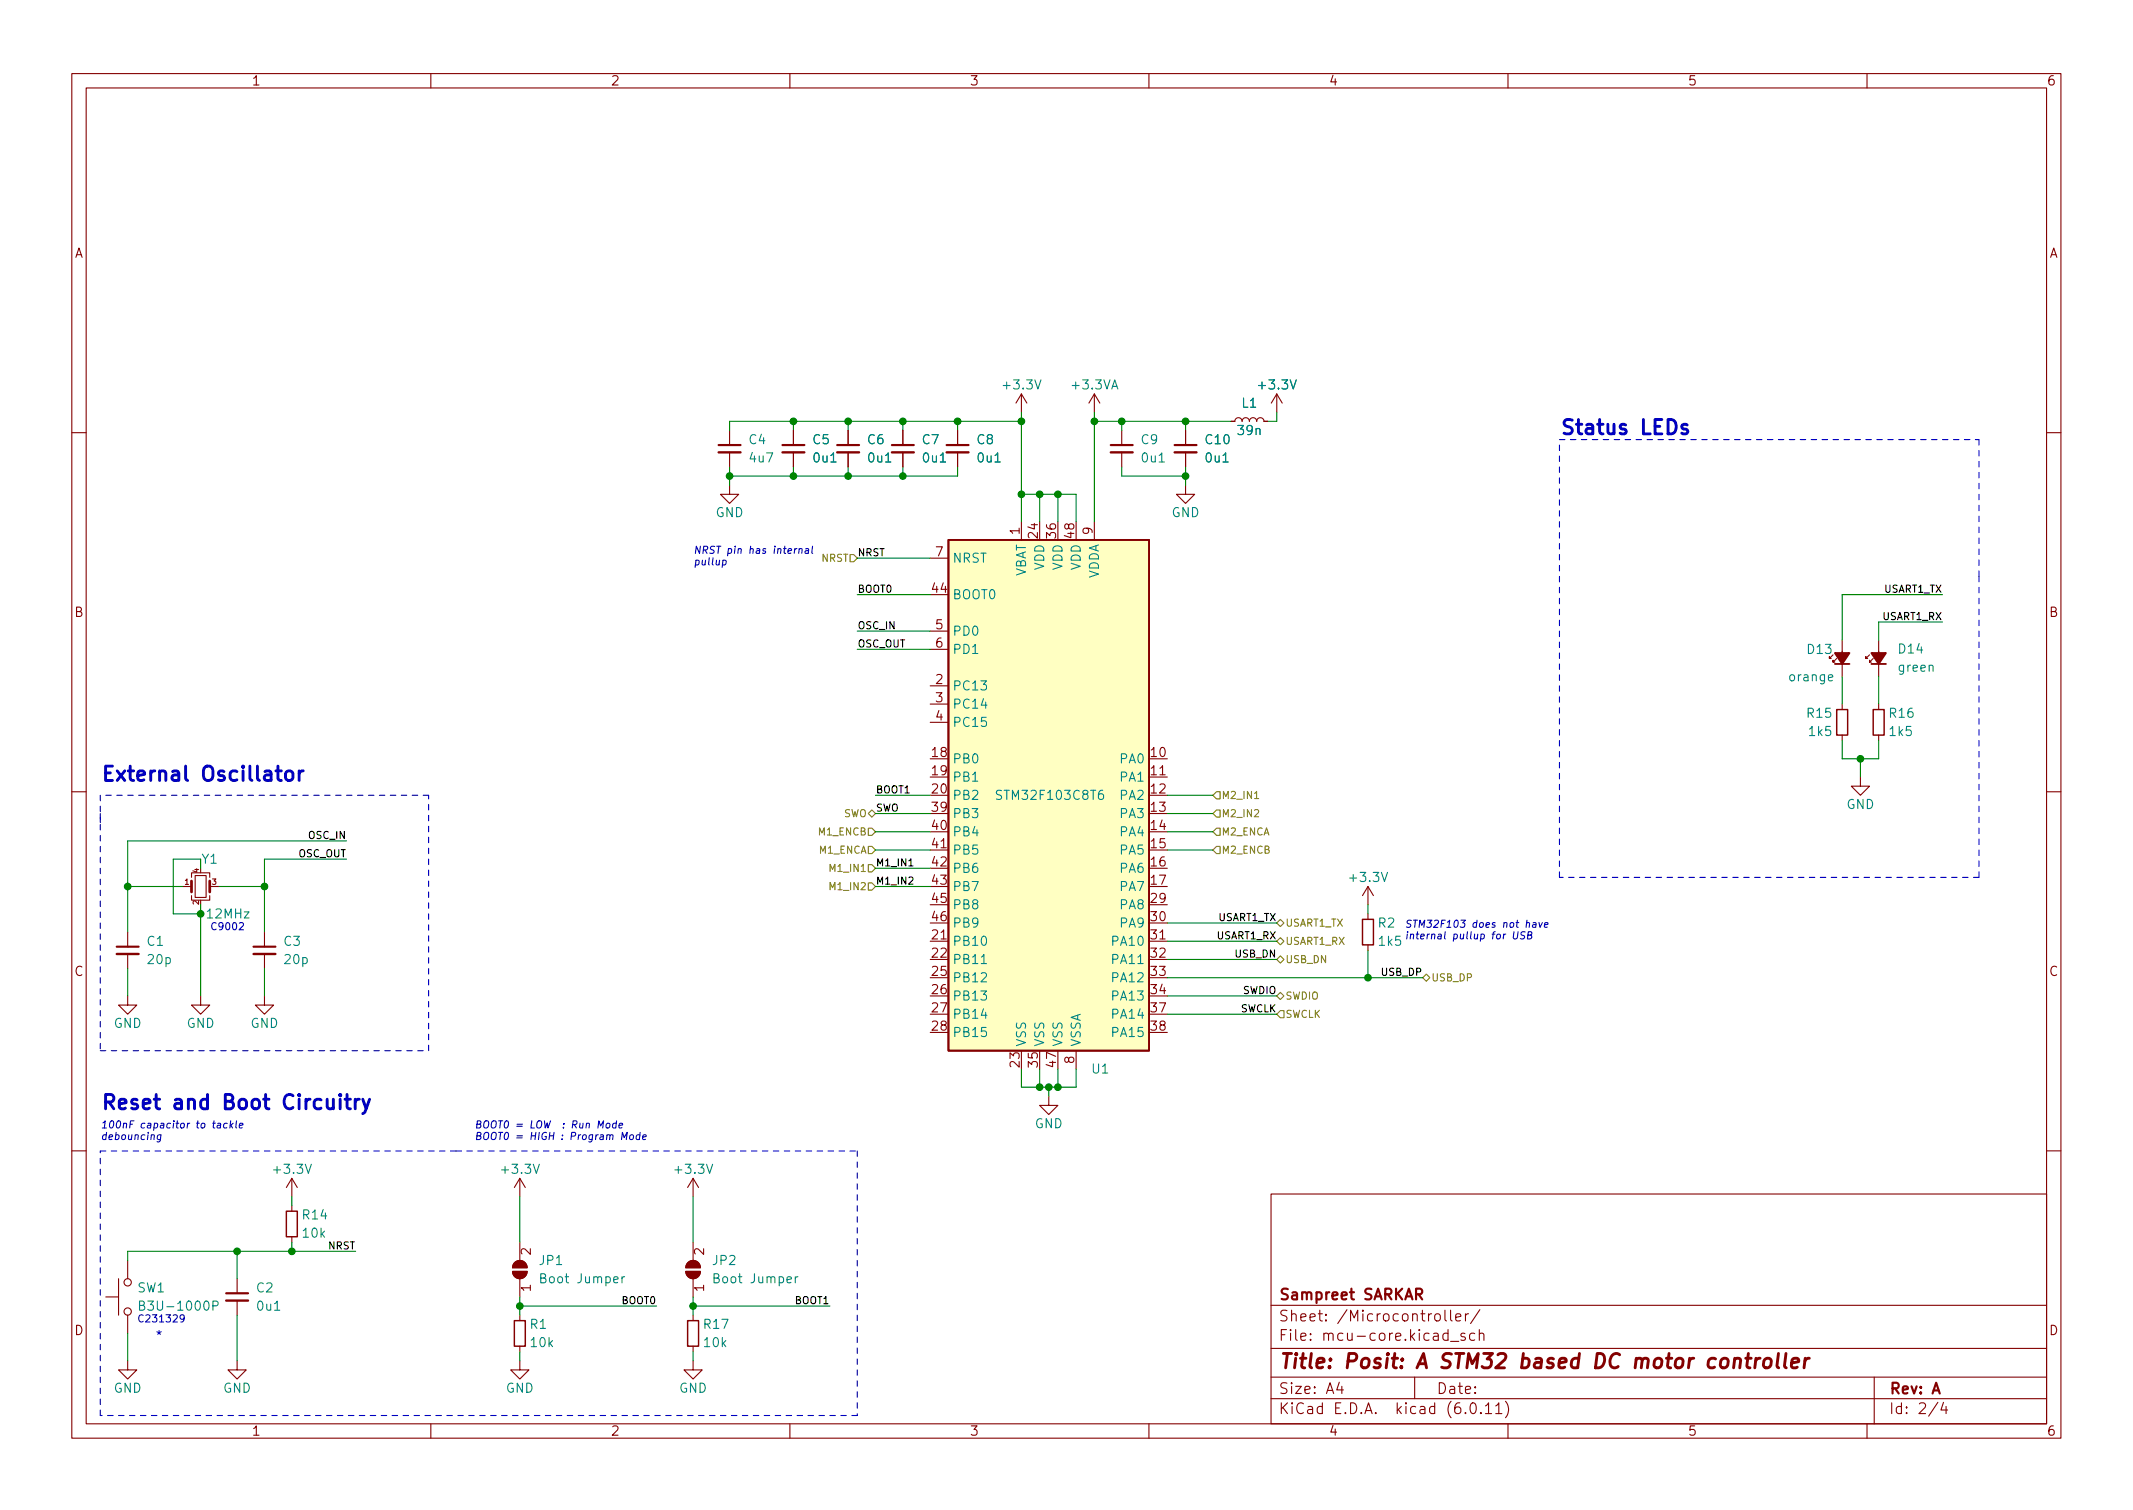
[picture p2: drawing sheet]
<svg xmlns="http://www.w3.org/2000/svg" width="297mm" height="210mm" viewBox="0 0 297 210" stroke-linecap="round" stroke-linejoin="round" font-family="sans-serif">
<g fill="none" stroke="#840000" stroke-width=".15">
<path d="M10 10.2h277v190.1h-277zM12 12.2h273v186.1h-273zM60 10.2v2M110 10.2v2M160 10.2v2M210 10.2v2M260 10.2v2M101.6 59.9v2.1M110.5 59.9v2.1M118.1 59.9v2.1M125.7 59.9v2.1M133.3 59.9v2.1"/>
<path d="M142.2 54.9l-.7 1.2M142.2 54.9v2.5M142.2 54.9l.8 1.2M152.4 54.9l-.8 1.2M152.4 54.9v2.5M152.4 54.9l.8 1.2M156.2 59.9v2.1M165.1 59.9v2.1M171.4 58.7h.6a.51 .51 0 0 1 .5-.5 .51 .51 0 0 1 .5 .5 .51 .51 0 0 1 .5-.5 .51 .51 0 0 1 .5 .5 .51 .51 0 0 1 .5-.5 .51 .51 0 0 1 .5 .5 .51 .51 0 0 1 .5-.5 .51 .51 0 0 1 .5 .5h.5M177.8 54.9l-.8 1.2M177.8 54.9v2.5M177.8 54.9l.8 1.2"/>
<path d="M10 60.2h2M101.6 67.6v1.2h1.3l-1.3 1.3-1.3-1.3h1.3M101.6 63v2M110.5 63v2M118.1 63v2M125.7 63v2M129.5 77.7h2.6M133.3 63v2M142.2 72.6v2.6M144.8 72.6v2.6M147.3 72.6v2.6M149.9 72.6v2.6"/>
<path d="M152.4 72.6v2.6M156.2 63v2M165.1 67.6v1.2h1.3l-1.3 1.3-1.3-1.3h1.3M165.1 63v2M285 60.2h2M129.5 95.5h2.6M129.5 98h2.6M129.5 82.8h2.6M129.5 87.9h2.6M129.5 90.4h2.6M255.3 91.2l-.5 .5v-.3v.3h.2M255.8 91.7l-.5 .5v-.3v.3h.2"/>
<path d="M256.5 89.1v5.1M256.5 98v.8M260.3 91.2l-.5 .5v-.3v.3h.3M260.9 91.7l-.6 .5v-.3v.3h.3M261.6 89.1v5.1M261.6 98v.8M10 110.2h2M129.5 105.7h2.6M129.5 108.2h2.6M129.5 110.7h2.6M129.5 113.3h2.6M129.5 115.8h2.6"/>
<path d="M129.5 118.4h2.6M129.5 100.6h2.6M131.1 118h.7M160 105.7h2.6M160 108.2h2.6M160 110.7h2.6M160 113.3h2.6M160 115.8h2.6M160 118.4h2.6M161.5 107.9h.8M256.5 102.4v.7M259.1 108.2v1.3h1.2l-1.2 1.2-1.3-1.2h1.3"/>
<path d="M261.6 102.4v.7M285 110.2h2M17.8 138.7v1.2h1.2l-1.2 1.3-1.3-1.3h1.3M17.8 129.8v2M17.8 132.8v2.1M25.4 123.4h1.3M26.7 124.7v.6h2.5v-.6M26.7 122.2v-.7h2.5v.7M27.2 121.9h1.5v3.1h-1.5zM27.9 138.7v1.2h1.3l-1.3 1.3-1.2-1.3h1.2M29.2 123.4h1.3M36.8 138.7v1.2h1.3l-1.3 1.3-1.2-1.3h1.2"/>
<path d="M36.8 129.8v2M36.8 132.8v2.1M129.5 123.4h2.6M129.5 120.9h2.6M129.5 131.1h2.6M129.5 133.6h2.6M129.5 136.1h2.6M129.5 138.7h2.6M129.5 126h2.6M129.5 128.5h2.6M131.1 130.7h.7M160 123.4h2.6"/>
<path d="M160 120.9h2.6M160 131.1h2.6M160 133.6h2.6M160 136.1h2.6M160 138.7h2.6M160 126h2.6M160 128.5h2.6M161.5 130.7h.8M190.5 123.4l-.8 1.3M190.5 123.4v2.6M190.5 127.2v.8M190.5 131.6v.7"/>
<path d="M190.5 123.4l.8 1.3M129.5 141.2h2.6M129.5 143.8h2.6M142.2 146.3v2.5M144.8 146.3v2.5M146 152.6v1.3h1.3l-1.3 1.3-1.2-1.3h1.2M147.3 146.3v2.5M149.9 146.3v2.5M160 141.2h2.6M160 143.8h2.6M10 160.2h2M16.5 178v5.1"/>
<path d="M17.8 175.5v2.5M33 178v2.1M40.6 164.1l-.7 1.2M40.6 164.1v2.5M40.6 167.9v.8M40.6 172.2v.8M40.6 164.1l.8 1.2M71.4 177h2a1.02 1.02 0 0 1-1 1 1.02 1.02 0 0 1-1-1zM71.7 175.8a1.02 1.02 0 0 1 1.1-.2 1.02 1.02 0 0 1 .6 .9h-2l.1-.4zM72.4 164.1l-.8 1.2M72.4 164.1v2.5M72.4 173v2.5"/>
<path d="M72.4 178v2.6M72.4 164.1l.8 1.2M73.9 179.3h-1.3l.3 .4M73.9 173.9v.8l-.8-.8h-.2h-.2l-.1 .2v.3l.1 .2M95.5 177h2a1.02 1.02 0 0 1-1 1 1.02 1.02 0 0 1-1-1zM95.8 175.8a1.02 1.02 0 0 1 1.1-.2 1.02 1.02 0 0 1 .6 .9h-2l.1-.4zM96.5 164.1v2.5M96.5 173v2.5M96.5 178v2.6M96.5 164.1l-.7 1.2M96.5 164.1l.8 1.2M98 179.3h-1.3l.4 .4"/>
<path d="M98 173.9v.8l-.7-.8h-.2h-.3l-.1 .2v.3l.1 .2M177 166.3h108v32h-108zM285 160.2h2M14.7 180.6h1.8M17.8 189.5v1.2h1.2l-1.2 1.3-1.3-1.3h1.3M17.8 183.1v2.6M33 189.5v1.2h1.3l-1.3 1.3-1.3-1.3h1.3M33 181.1v2M60 198.3v2M72.4 189.5v1.2h1.3l-1.3 1.3-1.3-1.3h1.3M72.4 183.1v.8M72.4 187.4v.8"/>
<path d="M96.5 189.5v1.2h1.3l-1.3 1.3-1.3-1.3h1.3M96.5 183.1v.8M96.5 187.4v.8M110 198.3v2M160 198.3v2M177 194.8h108M177 191.8h108M177 187.8h108M177 181.8h108M182.5 186.5l.1 .1h-.1h-.1l.1-.1v.1M182.5 185.7l.1 .1h-.1h-.1l.1-.1v.1M184.6 183.8l.1 .1h-.1v-.1v.1"/>
<path d="M184.6 183l.1 .1h-.1v-.1v.1M197 191.8v3M202 182.4v1.3l.2 .2M202.7 183.4l.7-.1v-.3l-.5-.1-.2 .2 .1 .8h.1h.5M204 185.7l-.4-.1-.2 .2 .1 .3 .5 .1 .1 .1-.1 .3h-.1h-.5M204.1 182.9v1M204.5 182.9l-.3 .1-.1 .2M205.4 185.7l-.5-.1-.3 .3v.4l.2 .3h.1h.5M206 185.8a.37 .37 0 0 1 .6 0v.8M206 185.1v1.5M206.1 182.4l-1.3 1.9M209.6 195.1a1.72 1.72 0 0 1 0 2.3"/>
<path d="M210 198.3v2M260 198.3v2M261 191.8v6.5M270.6 195.3l-.3 1h.9M271 195.8v1"/>
<circle cx="17.8" cy="178.6" r=".51"/>
<circle cx="17.8" cy="182.6" r=".51"/>
</g>
<path d="M212 189.2l.3-.1 .5 .1 .2 .3-.1 .6a.66 .66 0 0 1-1 .3M212.1 188.5l-.2 2M222.4 188.5h.5a.97 .97 0 0 1 .4 1.5 .9 .9 0 0 1-1.1 .5zM238.9 189.2a.66 .66 0 0 0-1 .3l-.1 .6 .2 .3 .2 .1 .6-.1" fill="none" stroke="#840000" stroke-width=".4"/>
<path d="M100.1 62h3M109 62h3M116.6 62h3M124.2 62h3.1M131.8 62h3.1M154.7 62h3M163.6 62h3M16.3 131.8h3M35.3 131.8h3.1M188 179.9h.6M188.2 179.4v1.3l.1 .2h.3M31.5 180.1h3" fill="none" stroke="#840000" stroke-width=".3"/>
<g fill="#840000" stroke="#840000" stroke-width=".15">
<path d="M95.5 177h2a1.02 1.02 0 0 1-1 1 1.02 1.02 0 0 1-1-1z"/>
<path d="M95.8 175.8a1.02 1.02 0 0 1 1.1-.2 1.02 1.02 0 0 1 .6 .9h-2l.1-.4z"/>
<path d="M71.4 177h2a1.02 1.02 0 0 1-1 1 1.02 1.02 0 0 1-1-1z"/>
<path d="M71.7 175.8a1.02 1.02 0 0 1 1.1-.2 1.02 1.02 0 0 1 .6 .9h-2l.1-.4z"/>
</g>
<g fill="none" stroke="#008484" stroke-width=".15">
<path d="M144.1 52.9l.4 1.3 .5-1.3M154.8 54.2l.4-1.3 .5 1.3M154.9 53.8h.6M179.7 52.9l.4 1.3 .4-1.3M115.7 64.3h.7M123.3 64.3h.8M130.9 64.3h.8M138.6 64.3h.7M161.4 64.3h.8M170.3 64.3h.7M254.6 94.4l.6-.1v-.3h-.4l-.2 .1 .1 .6h.5M268.7 92.7l.1-.1 .3 .1 .1 .8"/>
<path d="M153.6 110a.5 .5 0 0 0-.6 .6v.5l.1 .2h.3l.2-.1 .1-.4-.1-.2-.4-.1-.2 .3M136.7 134.2h.7M158.5 134.2h.7M192.4 121.5l.4 1.2 .4-1.2M42.5 162.1l.4 1.3 .5-1.3M74.3 162.1l.4 1.3 .4-1.3M78.7 177.8h.5M78.9 177.4v1v.2h.3M87 177.8h-.3l-.1 .2M98.4 162.1l.4 1.3 .4-1.3M102.8 177.8h.5M103 177.4v1l.1 .2h.2"/>
<path d="M111.1 177.8h-.2l-.1 .2M28.5 181.3l.3-.1a.79 .79 0 0 1 0 1.2h-.2l-.2-.2v-.6zM29.7 181.8h.6l.1-.2-.1-.3-.2-.1h-.4v1.2M38.2 182.4h.8"/>
</g>
<path d="M255.8 98.8h1.5v3.6h-1.5zM260.9 98.8h1.5v3.6h-1.5zM189.7 128h1.6v3.6h-1.6zM39.9 168.7h1.5v3.5h-1.5zM71.6 183.9h1.6v3.5h-1.6zM95.8 183.9h1.5v3.5h-1.5z" fill="none" stroke="#840000" stroke-width=".2"/>
<path d="M26.7 122.7v1.5M29.2 122.7v1.5" fill="none" stroke="#840000" stroke-width=".38"/>
<path d="M100.1 63h3M109 63h3M116.6 63h3M124.2 63h3.1M131.8 63h3.1M154.7 63h3M163.6 63h3M16.3 132.8h3M35.3 132.8h3.1M31.5 181.1h3" fill="none" stroke="#840000" stroke-width=".33"/>
<path d="M132.1 75.2h27.9v71.1h-27.9zM255.5 92.5h2.1M260.6 92.5h2" fill="none" stroke="#840000" stroke-width=".25"/>
<g fill="#840000" stroke="#840000" stroke-width=".25">
<path d="M260.6 90.9h2l-1 1.6z"/>
<path d="M255.5 90.9h2.1l-1.1 1.6z"/>
</g>
<path d="M132.1 75.2h27.9v71.1h-27.9z" fill="#ffffc2" stroke="#ffffc2" stroke-width=".14"/>
<g fill="none" stroke="#848400" stroke-width=".15">
<path d="M118.4 77.2h.5l.5 .5-.5 .5h-.5zM120.9 115.3h.5l.5 .5-.5 .5h-.5zM120.9 117.9h.5l.5 .5-.5 .5h-.5zM121.4 112.8l.5 .5-.5 .5-.5-.5zM168.9 113.3l.5-.5h.5v1h-.5zM169.4 117.9h.5v1h-.5l-.5-.5zM169.4 115.3h.5v1h-.5l-.5-.5zM169.4 110.2h.5v1h-.5l-.5-.5zM174.7 111.2h.6M119.9 121.4h.6M120.9 122.9h.5l.5 .5-.5 .5h-.5zM120.9 120.4h.5l.5 .5-.5 .5h-.5z"/>
<path d="M178.3 138.2l.5 .5-.5 .5-.5-.5zM178.3 130.6l.5 .5-.5 .5-.5-.5zM178.3 133.1l.5 .5-.5 .5-.5-.5zM178.3 128l.5 .5-.5 .5-.5-.5zM198.6 135.6l.5 .5-.5 .5-.5-.5zM178.3 140.7h.5v1h-.5l-.5-.5z"/>
</g>
<path d="M126.6 120.6h.5" fill="none" stroke="#000" stroke-width=".15"/>
<g fill="none" stroke="#0000c2" stroke-width=".15">
<path d="M100.7 78h.4v.5l-.2 .2-.3-.1M113.2 76.1l-.2 .8 .2 .2M33.3 128.6l.4-.1 .2 .3-.6 .7h.6M201.3 129.7l-.1 .9 .1 .1M203.5 128.1h.6l-.4 .4 .3 .1-.1 .4-.1 .1-.5-.1M206.3 130.1h.3l.1 .2-.1 .4h-.4M207.8 130.1h.4M208.2 129.7l-.2 .2-.1 .8M210.8 129.7l-.1 .8 .2 .2h.2l.2-.2 .1-.8M212.6 128.6l.1-.1h.3l-.1 .6M212.6 128.1l-.1 1M18.7 156.1h-.5l-.1 1"/>
<path d="M22.4 158.1h-.4l-.1 .4 .2 .2 .2-.1M22.4 158l-.1 .8-.2 .2h-.2M26.1 156.4v.7M26.4 156.4l-.3 .2M74.1 156.1l-.2 1h.5M74.1 157.7l-.2 1M78.5 157v.1M78.5 156.4v.1M79.6 158.2h.4l.2-.2-.1-.2-.1-.1h-.4l-.1 1M80.8 156.4l-.1 .6 .3 .1 .1-.1M84.5 156.5l.1-.1 .3 .1v.4l-.1 .1-.2 .1-.2-.1zM86.6 158.7l.1-1 .2 .7 .4-.7-.1 1"/>
<path d="M25.6 183.5l-.1 .2-.3-.1-.1-.1 .1-.4h.3l.1 .1a.66 .66 0 0 1-.2 .9h-.2"/>
</g>
<path d="M25.8 106.7v1.7l.3 .3M42.2 107.3a.51 .51 0 0 0-.5 .4M31.4 153.3h.6a.49 .49 0 0 0 .4-.4 .49 .49 0 0 0-.4-.5h-.6v2h.7a.53 .53 0 0 0 .4-.6 .53 .53 0 0 0-.5-.5M40.8 152.6a.75 .75 0 0 0-.9-.1 .75 .75 0 0 0-.3 .8 .85 .85 0 0 0 .2 .8 .85 .85 0 0 0 .9 .2l.1-.1" fill="none" stroke="#0000c2" stroke-width=".4"/>
<g fill="none" stroke="#0000c2" stroke-width=".15" stroke-dasharray=".8 .8">
<path d="M217.2 61.2h58.4M275.6 61.2v19.1M275.6 80.3v41.9M14 110.7v3.8M14 113.3v33M59.7 110.7h-45.7M217.2 122.2v-61M275.6 122.2h-58.4M14 146.3h45.7M59.7 146.3v-35.6M14 160.3h49.5M63.5 160.3h55.9"/>
<path d="M119.4 160.3v36.8M14 197.1v-36.8M119.4 197.1h-105.4"/>
</g>
<g fill="none" stroke="#008400" stroke-width=".15">
<path d="M110.5 58.7v1.2M118.1 58.7v1.2M125.7 58.7v1.2M133.3 58.7v1.2M142.2 58.7h-40.6v1.2M142.2 57.4v15.2M152.4 58.7h19M152.4 57.4v15.2M156.2 58.7v1.2M165.1 58.7v1.2M177.8 57.4v1.3h-1.3M101.6 65v2.6"/>
<path d="M110.5 65v1.3M118.1 65v1.3M119.4 77.7h10.1M125.7 65v1.3M133.3 65v1.3h-31.7M142.2 68.8h7.7v3.8M144.8 68.8v3.8M147.3 68.8v3.8M156.2 65v1.3h8.9M165.1 65v2.6M119.4 87.9h10.1M119.4 82.8h10.1"/>
<path d="M119.4 90.4h10.1M256.5 94.2v3.8M261.6 94.2v3.8M270.5 82.8h-14v6.3M270.5 86.6h-8.9v2.5M27.9 119.6h-3.8v7.6h3.8M48.3 119.6h-11.5v10.2M48.3 117.1h-30.5v12.7M121.9 115.8h7.6M121.9 118.4h7.6M121.9 113.3h7.6M121.9 110.7h7.6"/>
<path d="M162.6 115.8h6.3M162.6 118.4h6.3M162.6 113.3h6.3M162.6 110.7h6.3M256.5 103.1v2.6h5.1v-2.6M259.1 105.7v2.5M17.8 123.4h7.6M17.8 134.9v3.8M27.9 126v12.7M30.5 123.4h6.3M36.8 134.9v3.8M121.9 123.4h7.6"/>
<path d="M121.9 120.9h7.6M162.6 138.7h15.2M162.6 128.5h15.2M162.6 133.6h15.2M162.6 131.1h15.2M162.6 136.1h35.5M190.5 126v1.2M190.5 132.3v3.8M142.2 148.8v2.6h7.7v-2.6M144.8 148.8v2.6M146 151.4v1.2M147.3 148.8v2.6"/>
<path d="M162.6 141.2h15.2M33 174.2v3.8M40.6 166.6v1.3M40.6 173v1.2M49.5 174.2h-31.7v1.3M72.4 166.6v6.4M96.5 166.6v6.4M17.8 185.7v3.8M33 183.1v6.4M72.4 181.9h19M72.4 180.6v2.5M72.4 188.2v1.3"/>
<path d="M96.5 180.6v2.5M96.5 188.2v1.3M96.5 181.9h19.1"/>
</g>
<g fill="#008400" stroke="#008400" stroke-width=".15">
<circle cx="118.1" cy="58.7" r=".46"/>
<circle cx="142.2" cy="68.8" r=".46"/>
<circle cx="142.2" cy="58.7" r=".46"/>
<circle cx="144.8" cy="68.8" r=".46"/>
<circle cx="147.3" cy="68.8" r=".46"/>
<circle cx="152.4" cy="58.7" r=".46"/>
<circle cx="125.7" cy="66.3" r=".46"/>
<circle cx="118.1" cy="66.3" r=".46"/>
<circle cx="125.7" cy="58.7" r=".46"/>
<circle cx="133.3" cy="58.7" r=".46"/>
<circle cx="72.4" cy="181.9" r=".46"/>
<circle cx="96.5" cy="181.9" r=".46"/>
<circle cx="33" cy="174.2" r=".46"/>
<circle cx="40.6" cy="174.2" r=".46"/>
<circle cx="156.2" cy="58.7" r=".46"/>
<circle cx="165.1" cy="66.3" r=".46"/>
<circle cx="165.1" cy="58.7" r=".46"/>
<circle cx="190.5" cy="136.1" r=".46"/>
<circle cx="110.5" cy="58.7" r=".46"/>
<circle cx="110.5" cy="66.3" r=".46"/>
<circle cx="144.8" cy="151.4" r=".46"/>
<circle cx="146" cy="151.4" r=".46"/>
<circle cx="147.3" cy="151.4" r=".46"/>
<circle cx="101.6" cy="66.3" r=".46"/>
<circle cx="27.9" cy="127.2" r=".46"/>
<circle cx="36.8" cy="123.4" r=".46"/>
<circle cx="17.8" cy="123.4" r=".46"/>
<circle cx="259.1" cy="105.7" r=".46"/>
</g>
<g font-size="2.8" fill="#0000c2">
<text x="217.2" y="60.5">Status</text>
<text x="228.9" y="60.5">LEDs</text>
<text x="14" y="108.8">External</text>
<text x="28.1" y="108.8">Oscillator</text>
<text x="14" y="154.5">Reset</text>
<text x="24.5" y="154.5">and</text>
<text x="32.2" y="154.5">Boot</text>
<text x="41.3" y="154.5">Circuitry</text>
</g>
<g font-size="2.8" fill="#840000">
<text x="178" y="191.2">Title:</text>
<text x="187.3" y="191.2">Posit:</text>
<text x="197.7" y="191.2">A STM32</text>
<text x="212.7" y="191.2">based</text>
<text x="223.4" y="191.2">DC motor</text>
<text x="239.9" y="191.2">controller</text>
</g>
<g font-size="2.1" fill="#840000">
<text x="178" y="184.5">Sheet:</text>
<text x="178" y="181.5">Sampreet</text>
<text x="186.2" y="184.5">/Microcontroller/</text>
<text x="189.9" y="181.5">SARKAR</text>
<text x="178" y="187.2">File:</text>
<text x="184.4" y="187.2">mcu-core.kicad_sch</text>
<text x="178" y="197.4">KiCad</text>
<text x="178" y="194.6">Size:</text>
<text x="184.7" y="194.6">A4</text>
<text x="185.7" y="197.4">E.D.A.</text>
<text x="194.6" y="197.4">kicad</text>
<text x="200" y="194.6">Date:</text>
<text x="201.8" y="197.4">(6.0.11)</text>
<text x="263" y="194.6">Rev:</text>
<text x="263" y="197.4">Id:</text>
<text x="267.1" y="197.4">2/4</text>
<text x="269.1" y="194.6">A</text>
</g>
<g font-size="1.8" fill="#840000">
<text x="35" y="12.3">1</text>
<text x="85" y="12.3">2</text>
<text x="135" y="12.3">3</text>
<text x="185" y="12.3">4</text>
<text x="235" y="12.3">5</text>
<text x="285" y="12.3">6</text>
<text x="10.4" y="36.3">A</text>
<text x="285.4" y="36.3">A</text>
<text x="130.1" y="77.5">7</text>
<text x="142" y="74.6" transform="rotate(-90 142 74.6)">1</text>
<text x="144.5" y="75.2" transform="rotate(-90 144.5 75.2)">24</text>
<text x="147.1" y="75.2" transform="rotate(-90 147.1 75.2)">36</text>
<text x="149.6" y="75.2" transform="rotate(-90 149.6 75.2)">48</text>
<text x="152.1" y="74.6" transform="rotate(-90 152.1 74.6)">9</text>
<text x="129.5" y="82.5">44</text>
<text x="10.3" y="86.3">B</text>
<text x="130.1" y="87.6">5</text>
<text x="285.3" y="86.3">B</text>
<text x="130.1" y="95.2">2</text>
<text x="130.1" y="90.2">6</text>
<text x="130.1" y="97.8">3</text>
<text x="130.1" y="100.3">4</text>
<text x="129.5" y="105.4">18</text>
<text x="129.5" y="107.9">19</text>
<text x="160" y="105.4">10</text>
<text x="160" y="107.9">11</text>
<text x="129.5" y="110.5">20</text>
<text x="129.5" y="113">39</text>
<text x="160" y="110.5">12</text>
<text x="160" y="113">13</text>
<text x="129.5" y="115.6">40</text>
<text x="129.5" y="118.1">41</text>
<text x="160" y="115.6">14</text>
<text x="160" y="118.1">15</text>
<text x="129.5" y="120.6">42</text>
<text x="129.5" y="123.2">43</text>
<text x="129.5" y="125.7">45</text>
<text x="160" y="120.6">16</text>
<text x="160" y="123.2">17</text>
<text x="160" y="125.7">29</text>
<text x="129.5" y="130.8">21</text>
<text x="129.5" y="128.3">46</text>
<text x="160" y="128.3">30</text>
<text x="160" y="130.8">31</text>
<text x="10.3" y="136.3">C</text>
<text x="129.5" y="133.3">22</text>
<text x="129.5" y="135.9">25</text>
<text x="160" y="133.3">32</text>
<text x="160" y="135.9">33</text>
<text x="285.3" y="136.3">C</text>
<text x="129.5" y="138.4">26</text>
<text x="129.5" y="141">27</text>
<text x="129.5" y="143.5">28</text>
<text x="160" y="138.4">34</text>
<text x="160" y="141">37</text>
<text x="160" y="143.5">38</text>
<text x="142" y="148.9" transform="rotate(-90 142 148.9)">23</text>
<text x="144.5" y="148.9" transform="rotate(-90 144.5 148.9)">35</text>
<text x="147.1" y="148.9" transform="rotate(-90 147.1 148.9)">47</text>
<text x="149.6" y="148.2" transform="rotate(-90 149.6 148.2)">8</text>
<text x="74.7" y="180" transform="rotate(-90 74.7 180)">1</text>
<text x="98.8" y="180" transform="rotate(-90 98.8 180)">1</text>
<text x="10.3" y="186.3">D</text>
<text x="285.3" y="186.3">D</text>
<text x="35" y="200.3">1</text>
<text x="85" y="200.3">2</text>
<text x="135" y="200.3">3</text>
<text x="185" y="200.3">4</text>
<text x="235" y="200.3">5</text>
<text x="285" y="200.3">6</text>
</g>
<g font-size="1.8" fill="#008484">
<text x="139.3" y="54.6">+3.3V</text>
<text x="148.9" y="54.6">+3.3VA</text>
<text x="172.8" y="57.2">L1</text>
<text x="174.9" y="54.6">+3.3V</text>
<text x="104.1" y="62.2">C4</text>
<text x="104.1" y="64.8">4u7</text>
<text x="113" y="62.2">C5</text>
<text x="113" y="64.8">0u1</text>
<text x="120.7" y="62.2">C6</text>
<text x="120.7" y="64.8">0u1</text>
<text x="128.3" y="62.2">C7</text>
<text x="128.3" y="64.8">0u1</text>
<text x="135.9" y="62.2">C8</text>
<text x="135.9" y="64.8">0u1</text>
<text x="158.8" y="62.2">C9</text>
<text x="158.8" y="64.8">0u1</text>
<text x="167.6" y="62.2">C10</text>
<text x="167.6" y="64.8">0u1</text>
<text x="172.1" y="61">39n</text>
<text x="99.6" y="72.4">GND</text>
<text x="163.1" y="72.4">GND</text>
<text x="132.6" y="83.8">BOOT0</text>
<text x="132.6" y="78.7">NRST</text>
<text x="143.3" y="80.3" transform="rotate(-90 143.3 80.3)">VBAT</text>
<text x="145.8" y="79.5" transform="rotate(-90 145.8 79.5)">VDD</text>
<text x="148.3" y="79.5" transform="rotate(-90 148.3 79.5)">VDD</text>
<text x="150.9" y="79.5" transform="rotate(-90 150.9 79.5)">VDD</text>
<text x="153.4" y="80.6" transform="rotate(-90 153.4 80.6)">VDDA</text>
<text x="132.6" y="88.9">PD0</text>
<text x="132.6" y="91.4">PD1</text>
<text x="248.9" y="95.3">orange</text>
<text x="251.5" y="91.4">D13</text>
<text x="264.2" y="91.4">D14</text>
<text x="264.2" y="93.9">green</text>
<text x="132.6" y="96.5">PC13</text>
<text x="132.6" y="99.1">PC14</text>
<text x="132.6" y="101.6">PC15</text>
<text x="251.4" y="100.3">R15</text>
<text x="262.9" y="100.3">R16</text>
<text x="132.6" y="106.7">PB0</text>
<text x="155.8" y="106.7">PA0</text>
<text x="251.7" y="102.9">1k5</text>
<text x="262.9" y="102.9">1k5</text>
<text x="132.6" y="109.2">PB1</text>
<text x="132.6" y="111.8">PB2</text>
<text x="138.4" y="111.8">STM32F103C8T6</text>
<text x="155.8" y="109.2">PA1</text>
<text x="155.8" y="111.8">PA2</text>
<text x="257.1" y="113">GND</text>
<text x="132.6" y="114.3">PB3</text>
<text x="132.6" y="116.8">PB4</text>
<text x="132.6" y="119.4">PB5</text>
<text x="155.8" y="114.3">PA3</text>
<text x="155.8" y="116.8">PA4</text>
<text x="155.8" y="119.4">PA5</text>
<text x="132.6" y="121.9">PB6</text>
<text x="132.6" y="124.5">PB7</text>
<text x="155.8" y="121.9">PA6</text>
<text x="155.8" y="124.5">PA7</text>
<text x="187.6" y="123.2">+3.3V</text>
<text x="28.6" y="128.3">12MHz</text>
<text x="132.6" y="127">PB8</text>
<text x="132.6" y="129.5">PB9</text>
<text x="155.8" y="127">PA8</text>
<text x="155.8" y="129.5">PA9</text>
<text x="191.8" y="129.5">R2</text>
<text x="20.3" y="132.1">C1</text>
<text x="20.3" y="134.6">20p</text>
<text x="39.4" y="132.1">C3</text>
<text x="39.4" y="134.6">20p</text>
<text x="132.6" y="132.1">PB10</text>
<text x="132.6" y="134.6">PB11</text>
<text x="132.6" y="137.2">PB12</text>
<text x="154.6" y="132.1">PA10</text>
<text x="154.6" y="134.6">PA11</text>
<text x="154.6" y="137.2">PA12</text>
<text x="191.8" y="132.1">1k5</text>
<text x="15.8" y="143.5">GND</text>
<text x="25.9" y="143.5">GND</text>
<text x="34.8" y="143.5">GND</text>
<text x="132.6" y="139.7">PB13</text>
<text x="132.6" y="142.2">PB14</text>
<text x="154.6" y="139.7">PA13</text>
<text x="154.6" y="142.2">PA14</text>
<text x="132.6" y="144.8">PB15</text>
<text x="143.3" y="145.8" transform="rotate(-90 143.3 145.8)">VSS</text>
<text x="145.8" y="145.8" transform="rotate(-90 145.8 145.8)">VSS</text>
<text x="148.3" y="145.8" transform="rotate(-90 148.3 145.8)">VSS</text>
<text x="150.9" y="145.8" transform="rotate(-90 150.9 145.8)">VSSA</text>
<text x="151.9" y="149.9">U1</text>
<text x="154.6" y="144.8">PA15</text>
<text x="144" y="157.5">GND</text>
<text x="37.7" y="163.8">+3.3V</text>
<text x="69.5" y="163.8">+3.3V</text>
<text x="93.6" y="163.8">+3.3V</text>
<text x="41.9" y="170.2">R14</text>
<text x="41.9" y="172.7">10k</text>
<text x="74.9" y="176.5">JP1</text>
<text x="74.9" y="179.1">Boot</text>
<text x="80.3" y="179.1">Jumper</text>
<text x="99.1" y="176.5">JP2</text>
<text x="99.1" y="179.1">Boot</text>
<text x="104.5" y="179.1">Jumper</text>
<text x="19.1" y="180.3">SW1</text>
<text x="19.1" y="182.9">B3U-1000P</text>
<text x="35.6" y="180.3">C2</text>
<text x="35.6" y="182.9">0u1</text>
<text x="73.7" y="185.4">R1</text>
<text x="97.8" y="185.4">R17</text>
<text x="73.7" y="188">10k</text>
<text x="97.8" y="188">10k</text>
<text x="15.8" y="194.3">GND</text>
<text x="31" y="194.3">GND</text>
<text x="70.4" y="194.3">GND</text>
<text x="94.5" y="194.3">GND</text>
</g>
<text font-size="1.8" fill="#008400" x="28" y="120.7">Y1</text>
<text font-size="1.8" fill="#0000c2" x="21.6" y="186.6">*</text>
<g font-size="1.4" fill="#0000c2">
<text x="96.5" y="77.1">NRST pin</text>
<text x="104.4" y="77.1">has</text>
<text x="107.9" y="77.1">internal</text>
<text x="96.5" y="78.7">pullup</text>
<text x="29.2" y="129.5">C9002</text>
<text x="195.6" y="129.2">STM32F103</text>
<text x="195.6" y="130.8">internal</text>
<text x="202.5" y="130.8">pullup</text>
<text x="205.2" y="129.2">does</text>
<text x="208.2" y="130.8">for</text>
<text x="209.8" y="129.2">not</text>
<text x="211.5" y="130.8">USB</text>
<text x="213.3" y="129.2">have</text>
<text x="14" y="157.1">100nF</text>
<text x="14" y="158.7">debouncing</text>
<text x="19.5" y="157.1">capacitor</text>
<text x="27.4" y="157.1">to</text>
<text x="29.8" y="157.1">tackle</text>
<text x="66" y="157.1">BOOT0</text>
<text x="66" y="158.7">BOOT0</text>
<text x="72" y="157.1">=</text>
<text x="72" y="158.7">=</text>
<text x="74.3" y="157.1">LOW</text>
<text x="74.3" y="158.7">HIGH</text>
<text x="79.6" y="157.1">:</text>
<text x="80.6" y="158.7">Program</text>
<text x="81.1" y="157.1">Run</text>
<text x="85.1" y="157.1">Mode</text>
<text x="88" y="158.7">Mode</text>
<text x="19" y="184.1">C231329</text>
</g>
<g font-size="1.4">
<text x="119.4" y="77.4">NRST</text>
<text x="119.4" y="82.5">BOOT0</text>
<text x="262.3" y="82.5">USART1_TX</text>
<text x="119.4" y="87.6">OSC_IN</text>
<text x="262.1" y="86.3">USART1_RX</text>
<text x="119.4" y="90.1">OSC_OUT</text>
<text x="121.9" y="110.5">BOOT1</text>
<text x="121.9" y="113">SWO</text>
<text x="41.5" y="119.4">OSC_OUT</text>
<text x="42.8" y="116.8">OSC_IN</text>
<text x="121.9" y="123.2">M1_IN2</text>
<text x="121.9" y="120.6">M1_IN1</text>
<text x="169.4" y="130.8">USART1_RX</text>
<text x="169.6" y="128.2">USART1_TX</text>
<text x="171.8" y="133.3">USB_DN</text>
<text x="192.2" y="135.9">USB_DP</text>
<text x="172.7" y="140.9">SWCLK</text>
<text x="173" y="138.4">SWDIO</text>
<text x="45.6" y="174">NRST</text>
<text x="86.5" y="181.6">BOOT0</text>
<text x="110.6" y="181.6">BOOT1</text>
</g>
<g font-size="1.4" fill="#848400">
<text x="114.3" y="78.5">NRST</text>
<text x="170.1" y="111.5">M2_IN1</text>
<text x="113.8" y="116.6">M1_ENCB</text>
<text x="114" y="119.2">M1_ENCA</text>
<text x="117.5" y="114.1">SWO</text>
<text x="170.1" y="119.2">M2_ENCB</text>
<text x="170.1" y="114.1">M2_IN2</text>
<text x="170.1" y="116.6">M2_ENCA</text>
<text x="115.3" y="124.2">M1_IN2</text>
<text x="115.3" y="121.7">M1_IN1</text>
<text x="179" y="131.9">USART1_RX</text>
<text x="179" y="129.3">USART1_TX</text>
<text x="179" y="134.4">USB_DN</text>
<text x="199.3" y="136.9">USB_DP</text>
<text x="179" y="142">SWCLK</text>
<text x="179" y="139.5">SWDIO</text>
</g>
<g font-size="1.1" fill="#840000">
<text x="25.6" y="123.2">1</text>
<text x="27.7" y="121.7" transform="rotate(-90 27.7 121.7)">4</text>
<text x="29.4" y="123.2">3</text>
<text x="27.7" y="126.1" transform="rotate(-90 27.7 126.1)">2</text>
</g>
</svg>
